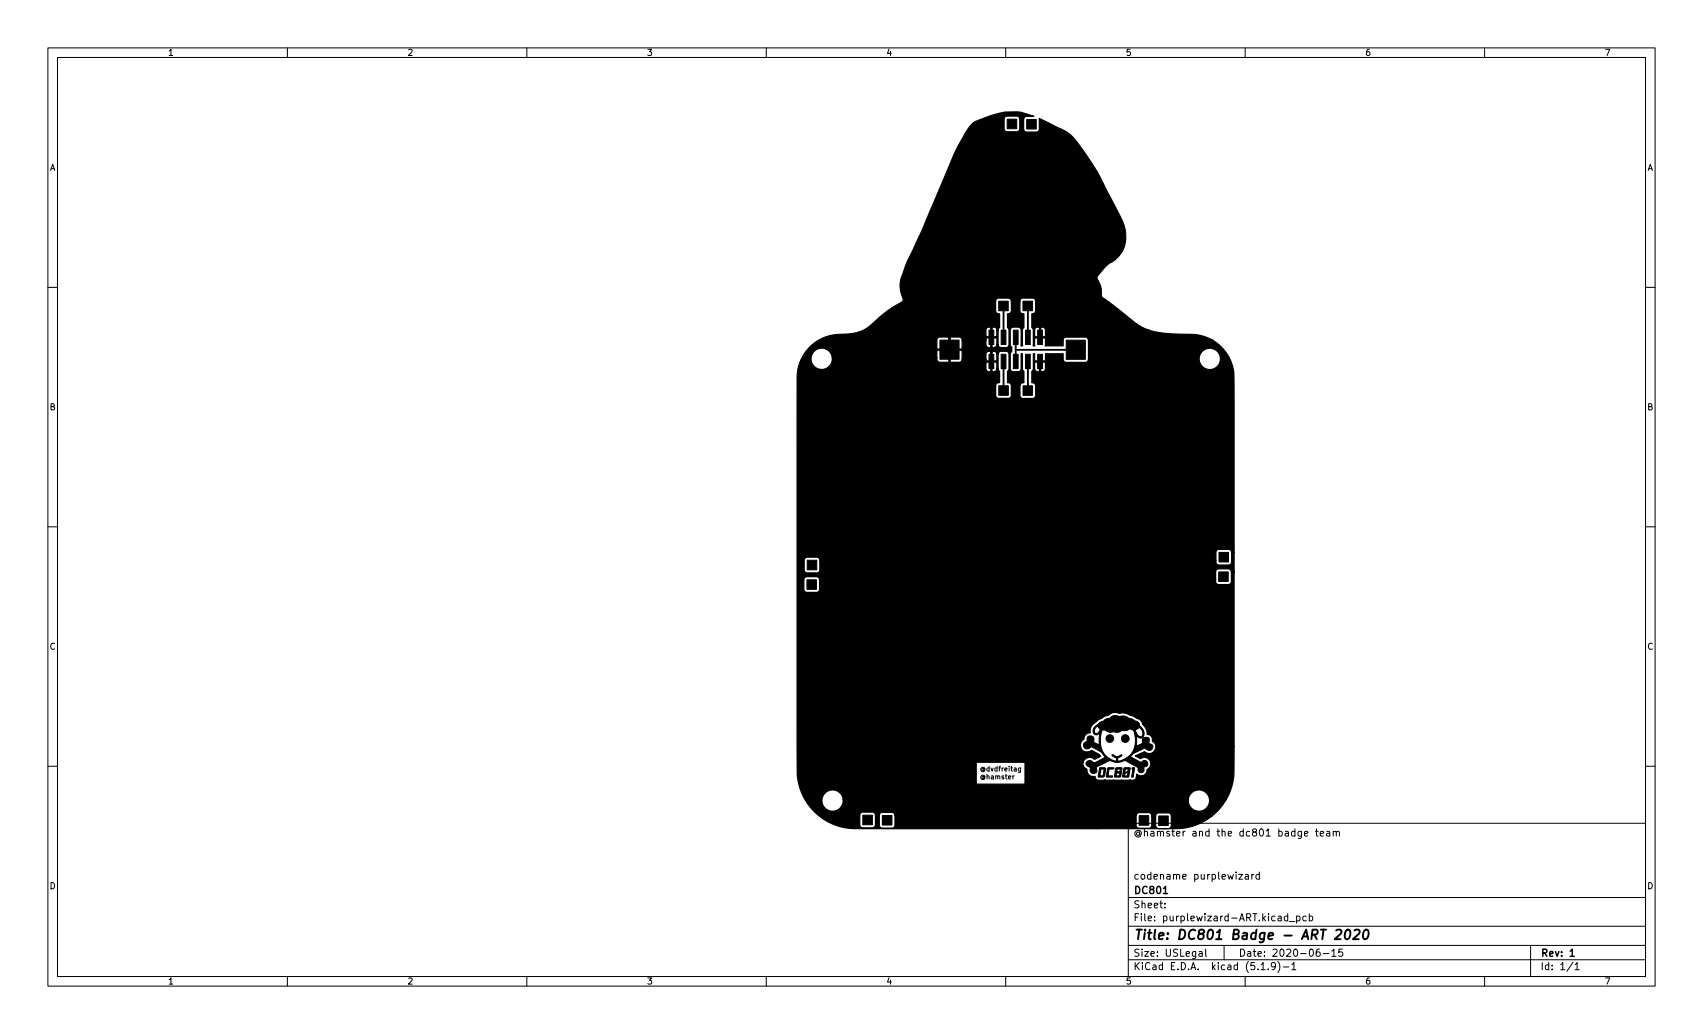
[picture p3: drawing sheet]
<svg xmlns="http://www.w3.org/2000/svg" width="356mm" height="216mm" viewBox="0 0 356 216" stroke-linecap="round" stroke-linejoin="round" font-family="sans-serif">
<g fill="none" stroke="#000" stroke-width=".21">
<path d="M10 10h335.6v195.9h-335.6zM12 12h331.6v191.9h-331.6zM60 10v2M110 10v2M160 10v2M210 10v2M260 10v2M310 10v2M10 60h2M343.6 60h2M10 110h2M343.6 110h2"/>
<path d="M10 160h2M343.6 160h2M235.6 171.9h108v32h-108zM272.4 174.1l.7-.2-.1-.3h-.4l-.2 .2 .1 .7h.5M274.7 173.6h.5M274.9 173.1v1.3l.3 .2M275.7 174.1l.7-.2-.1-.3h-.4l-.2 .2v.7h.6M277 173.6h.6l.1 1M277.7 173.9l-.5 .1-.2 .2 .2 .4 .5-.1M278.4 173.7l.2-.1h.4v1M278.4 173.6v1M279 173.8l.2-.2h.4l.1 1"/>
<path d="M235.6 197.4h108M235.6 193.4h108M235.6 187.4h108M243.2 189.4v.2M243.2 188.7v.1M250.4 198.7h.6v1M251 199l-.5 .1-.2 .2 .2 .4 .5-.1M251.7 198.2v1.3l.3 .2M255.6 197.4v3M258.7 182.6h.8l-.8 1h.8M260 182.6h.6l.1 1M260.7 182.9l-.5 .1-.2 .2 .2 .4 .5-.1"/>
<path d="M261.4 182.6v1M261.8 182.6l-.4 .3M263 182.6h-.5l-.3 .3 .2 .6h.6M263 182.1v1.5M268.9 191.4l-.4-.1-.3 .3 .1 .6h.6M268.9 190.8v1.5M269.2 192.4h1.2M270.7 191.4l.5-.1 .3 .3-.2 .6h-.6M270.7 191.3v1.5M272.7 191.4l-.4-.1-.3 .3 .2 .6h.5M273.4 191.4l.4-.1 .3 .3-.1 .6h-.6M273.4 190.8v1.5"/>
<path d="M275.5 198.2h-.4a1.01 1.01 0 0 0 0 1.5l.5-.2 .1-.5-.3-.3h-.3l-.3 .3M276.3 199.1h1.2M278.1 198.6l.4-.4v1.5M278.1 199.7h.9M280.3 198.2h-.7l-.1 .7 .2-.2 .5 .1 .2 .2-.1 .5-.2 .2-.6-.2M319.6 197.4v6.5M60 203.9v2M110 203.9v2M160 203.9v2M210 203.9v2M235.6 200.4h108M260 203.9v2"/>
<path d="M263.3 201.4l.4-.4v1.5M263.3 202.5h.9M264.8 202.3v.2M266.3 201.6l-.3 .3-.4-.1-.1-.2 .1-.6h.4l.2 .1a.99 .99 0 0 1-.3 1.4h-.3M266.8 200.8a1.72 1.72 0 0 1 0 2.2M268 201.9h1.1M269.7 201.4l.5-.4v1.5M269.7 202.5h.9M310 203.9v2M328.5 200.9l-1.3 1.9M328.9 201.4l.4-.4v1.5M328.9 202.5h.8"/>
</g>
<path d="M242.9 186.6h.9M327.9 198.6l.4-.4v1.5M327.9 199.7h.8" fill="none" stroke="#000" stroke-width=".3"/>
<path d="M279 194.3l.3-.2h.5l.3 .2v.4l-.1 .3-1.3 1.1h1.2M281.1 194.3l.5-.2a1.19 1.19 0 0 1-.4 2l-.3-.2a1.69 1.69 0 0 1 .2-1.6zM282.8 194.3l.3-.2h.5l.3 .2v.4l-.1 .3-1.3 1.1h1.2M284.9 194.3l.5-.2a1.19 1.19 0 0 1-.4 2l-.3-.2a1.69 1.69 0 0 1 .2-1.6z" fill="none" stroke="#000" stroke-width=".4"/>
<g fill="#000" stroke="#000" stroke-width=".21">
<path d="M210.3 24.9h2v2h-2zM214.4 24.9h2v2h-2zM196.3 71h4v4h-4zM206.5 68.9h1v3h-1zM206.5 74h1v3h-1zM209 68.9h1v3h-1zM209 74h1v3h-1zM208.5 62.9h2v2h-2zM211.6 68.9h1v3h-1zM211.6 74h1v3h-1zM214.1 68.9h1v3h-1zM214.1 74h1v3h-1z"/>
<path d="M213.6 62.9h2v2h-2zM216.7 68.9h1v3h-1zM216.7 74h1v3h-1zM222.6 71h4v4h-4zM208.5 80.5h2v2h-2zM213.6 80.6h2v2h-2zM168.6 117h2v2h-2zM254.5 115.3h2v2h-2zM168.5 121.1h2v2h-2zM254.5 119.4h2v2h-2zM228.7 151.7l1.1-.9 .6-.2a2 2 0 0 1 1.4-.7 1.38 1.38 0 0 1 1.9-.3 2.68 2.68 0 0 1 2.2 .4l1.3 .6a1.1 1.1 0 0 1 .8 1l.2 .2a1.45 1.45 0 0 1 .2 2.3 1.21 1.21 0 0 1-1.1-.6l-.1 2.3 .3-.1a1.02 1.02 0 0 0 1-.8 .77 .77 0 0 1 .9-1 .77 .77 0 0 1 .5 1.3l-.1 .1a.76 .76 0 0 1 .9 .6 .76 .76 0 0 1-.6 .9 .76 .76 0 0 1-.9-.6h-.1l-1.2 .6a2.5 2.5 0 0 0-1.8 1.2l.9 .5a1.54 1.54 0 0 0 1.4 .6 .7 .7 0 0 1 1.2 .2 .7 .7 0 0 1-.8 .9 .69 .69 0 0 1-.2 1 .69 .69 0 0 1-1-.4l.1-.5-2.9-1.5a3.4 3.4 0 0 1-3.1 0l-1.5 .7a1.89 1.89 0 0 0-1.3 .9 .74 .74 0 0 1-.2 .9 .74 .74 0 0 1-.9 0 .74 .74 0 0 1-.1-1 1.08 1.08 0 0 1-.9-1.1 .98 .98 0 0 1 1.7 .1l2.3-1.2a5.4 5.4 0 0 0-2.8-2.1l-.2-.1a.84 .84 0 0 1-1.4 .2 .84 .84 0 0 1 .6-1.3 .78 .78 0 0 1 .8-1.1 .78 .78 0 0 1 .6 1.2l1.1 .6v-.7h.3v.2a3.9 3.9 0 0 0 3.3 3.9v-.2a.72 .72 0 0 0-.7-.8l-.2-.2 .1-.2a1.44 1.44 0 0 0 1.9 .1l-.1 .3-.7 .3v.7a4.2 4.2 0 0 0 3.5-5.5l-.2-1h-.2h.5l.1 .1a1.33 1.33 0 0 0 1.3 1.3 1.39 1.39 0 0 0-.6-1.9l-.6 .4-.7 .1a.87 .87 0 0 0-1.2 .1l-1.2 .1a1.86 1.86 0 0 1-1.7 .2 2.78 2.78 0 0 1-1.8-.4 .41 .41 0 0 0-.5 0 .41 .41 0 0 0-.1 .5l-.2 1.9h-.3l.2-1.8a.74 .74 0 0 1-.8 .4 .74 .74 0 0 1-.6-.7l.2 .1a.5 .5 0 0 0 .5 .4 .5 .5 0 0 0 .5-.5l.3-.4-.4-.3-.1-.4a1.3 1.3 0 0 0-.8 1.1h-.2v-.3zM180.2 170.2h2v2h-2z"/>
<path d="M184.2 170.3h2v2h-2zM229.6 160.3h1.1l.2 .2-.3 1.5-.2 .3h-1.1v-.3l1-.1 .2-1.2-.6-.1-.2 1.4h-.4zM231.3 160.4l1.3-.1-.1 .3h-.9l-.2 1.4h.7a.16 .16 0 0 1 .2 .2 .16 .16 0 0 1-.3 .1h-.6a.29 .29 0 0 1-.4-.1 .29 .29 0 0 1 .1-.4zM233 160.4l1.2-.1 .1 .1-.3 1.8h-1.3v-.2h.6a.4 .4 0 0 0 .4-.1 .4 .4 0 0 0 .1-.5h-.7v.6h-.4l.2-.9h.9l.1-.3v-.2h-.6l-.1 .5h-.3zM234.7 160.4l1.2-.1 .1 .1-.3 1.8h-1.3v-.2h.5a.54 .54 0 0 0 .6-.2 .54 .54 0 0 0 0-.6h-.1a.87 .87 0 0 0-.6 .8h-.4l.1-.6h.5a.89 .89 0 0 0 .6-.8h-.6l-.1 .8h-.4zM236.4 160.3a.3 .3 0 0 1 .4 0 .3 .3 0 0 1 .1 .4l-.3 1.4a.17 .17 0 0 1-.1 .2 .17 .17 0 0 1-.2-.2l.3-1.5h-.2zM237.9 170.3h2v2h-2zM241.9 170.4h2v2h-2z"/>
<circle cx="207" cy="76.5" r=".4"/>
<circle cx="217.2" cy="76.5" r=".4"/>
<circle cx="231.7" cy="154.2" r=".8"/>
<circle cx="235" cy="154.2" r=".8"/>
</g>
<path d="M199.3 72.9v.1M209.5 75.5l.1 6M209.6 63.9l-.1 6.5M212.1 70.4v5.1M214.6 63.9v6.5M214.6 75.5v6M214.6 63.9h.1M224.4 72.9l-.1 .1h-12.2M214.6 81.5h.1" fill="none" stroke="#000" stroke-width=".38"/>
<path d="M203 25.8l.7-.4 2-.8a13.2 13.2 0 0 1 6.2-1.2l1.3 .1 2.7 .8h-1.5a.63 .63 0 0 0-.6 .6h-.9l-.1-.4-.4-.2-2.1-.1a.64 .64 0 0 0-.6 .7v2l.2 .4 .4 .2h2a.64 .64 0 0 0 .6-.6v-2h.9l-.1 2a.64 .64 0 0 0 .7 .7h2l.4-.2 .2-.5v-2.2l4.2 2.1a9.7 9.7 0 0 1 4.8 4.4l.6 .8a66.2 66.2 0 0 1 4.7 8.3l2.2 4.2a8.3 8.3 0 0 1 .9 7.9 6.7 6.7 0 0 1-2.7 2.5l-1 .9-1.5 1.8-.1 .4 .1 .3a4.8 4.8 0 0 1 .8 3.2l.2 .6 6.7 5.2 1.5 1 1.5 .6h-21.6a.61 .61 0 0 0-.3-.5 .61 .61 0 0 0-.7 .1l-.4-.2a.68 .68 0 0 0-.9 .6v1.3l.2 .1h.8v-1.8h.3v1.8h.8l.2-.1v-1.3h21.6l3.1 .7 5 .2a9.9 9.9 0 0 1 5.2 1.2h-25.9l-.1-.3-.4-.3h-4.2a.64 .64 0 0 0-.6 .6v1.2h-3.8l.1-1.5-.2-.1h-1.9l-.2 .1 .1 1.5h-.4l.1-3.3-.3-.5v-2.9h.1a.64 .64 0 0 0 .6-.6v-2l-.1-.5-.5-.2h-2a.64 .64 0 0 0-.6 .7h-1.8l-.2-.5-.3-.1h-2.2a.64 .64 0 0 0-.6 .6v2.1a.68 .68 0 0 0 .8 .5v2.9l-.3 .5h-.3a.61 .61 0 0 0-.3-.5 .61 .61 0 0 0-.7 .1l-.4-.2a.68 .68 0 0 0-.8 .6v1.3l.1 .1h.9v-1.8h.2v1.8h.9l.1-.1v-1.3h.3v3h-.3v-1.2l-.1-.1h-2l-.1 .4h-5a.64 .64 0 0 0-.6-.6h-1.8l-.1 .1-.4-.1h-2l-.4 .5v1.8l.2 .2h2.3v-2.4h.3v2.4h2.3l.2-.2v-1.7h5v.9a.61 .61 0 0 0 .3 .6 .61 .61 0 0 0 .7-.1v-1.8h.2v1.8l.2 .2a.68 .68 0 0 0 .8-.7h.3l.1 .4 .3 .2 1.2 .1a.64 .64 0 0 0 .7-.7v-3l-.3-.5v-2.9a.67 .67 0 0 0 .8-.6v-2h1.8v2.1a.68 .68 0 0 0 .8 .5v2.9l-.3 .5 .1 3.3h-.4v-3.3a.64 .64 0 0 0-.6-.6l-1.3 .1-.2 .2-.1 .3v3l.3 .6v.9l-.3 .6v3.1l.3 .5h1.3a.64 .64 0 0 0 .6-.6v-3.1h.3v3.1l.3 .5v2.4a.67 .67 0 0 0-.8 .6h-1.8v-.1a.67 .67 0 0 0-.8-.5v-2.4l.3-.5v-3a.64 .64 0 0 0-.7-.7l-1.2 .1-.3 .2-.1 .4h-.3a.61 .61 0 0 0-.3-.6 .61 .61 0 0 0-.7 .1l-.4-.2a.68 .68 0 0 0-.8 .7v1h-5v-1.7l-.2-.2h-4.9l-.2 .2v1.4h-21.8a2.23 2.23 0 0 0-3.4-1.7 2.23 2.23 0 0 0 0 3.8 2.23 2.23 0 0 0 3.4-1.7v-.4h21.8a.72 .72 0 0 0 .7 .9h1.7l.1-.1v-2.4h.3v2.4l.1 .1h1.9l.4-.2 .1-.4h5l.1 .4h.9v-1.9h.2v1.9h.9l.1-.2v-1.2h.3v3h-.3v-1.2l-.1-.2h-2l-.1 .2v1.3a.61 .61 0 0 0 1 .4v-1.9h.2v1.9l.2 .1a.68 .68 0 0 0 .8-.6h.3l.3 .5v2.4a.67 .67 0 0 0-.8 .6v2l.2 .5 .4 .2h2a.64 .64 0 0 0 .7-.7v-2h1.8v2.1a.64 .64 0 0 0 .6 .6h2l.5-.2 .2-.4v-2a.66 .66 0 0 0-.8-.7v-2.4l.3-.5v-3.1h.2v1.3l.2 .2h1.9l.2-.2v-1.3h3.7v1.3l.4 .4 4.2 .1a.64 .64 0 0 0 .7-.7v-4h25.9a9.1 9.1 0 0 1 3.5 3.7h-1.9l-.1-.4a2.23 2.23 0 0 0-3.6-1 2.23 2.23 0 0 0 .6 3.7h-33.4v-1.2l-.2-.2h-1.9l-.2 .2v1.2a.61 .61 0 0 0 .4 .5 .61 .61 0 0 0 .6 0v-1.9h.3v1.9l.2 .1a.68 .68 0 0 0 .8-.6l33.7 .1a2.23 2.23 0 0 0 2.8-2.4h1.9l.6 1.6 .3 1.5 .1 37.5h-.5l-.2-.4-.3-.2h-2.2a.64 .64 0 0 0-.6 .6v1.7h-82.7a.64 .64 0 0 0-.6-.7h-2l-.5 .2-.2 .5v2a.64 .64 0 0 0 .7 .6h2l.4-.2 .2-.4v-2h82.7v.3a.64 .64 0 0 0 .6 .7h2l.5-.2 .2-.5v-2h.5v4.1h-.6l-.1-.3-.4-.3h-2.1a.64 .64 0 0 0-.7 .6v1.7h-82.7a.64 .64 0 0 0-.6-.7h-2l-.5 .2-.1 .5v2a.64 .64 0 0 0 .6 .6h2l.4-.2 .2-.4v-2h82.7v.3a.64 .64 0 0 0 .7 .7l2.3-.1 .3-.5v-2.1h.6v36.5h-16.3l-.2-.6-.6-.5-.1-.9-.4-.4-.6-.2-.2-1.1-1.3-1.9-3-1.4-2.5-.1-3 1.4-1.3 1-.5 .8v1l-.6 .1-.4 .3-.3 .4-.1 .6-.4 .3-.2 .5v.9l.5 .7 .9 .2 .8-.3 1.7 .8 .2 .4-.2 .2-1.1 .5-.6-.4h-.8l-.6 .4-.4 .6h-22.3v4.5h10.2v-4.5h12.1l.1 .7 .8 .7v.6l.3 .5 .6 .4h.8l.1 .5 .3 .2 7.6 .1 .5-.3 .2-1 .8 .4 .9-.3 .3-.4 .1-.6 .7-.7 .1-.7-.3-.6-.6-.5h-.6a1.04 1.04 0 0 1-1.5-.2l-.2-.2 1.9-.9 .7 .4 .9-.1 .6-.6 .2-.7h16.3l-.2 6.7a12 12 0 0 1-1.5 4.3h-3.4l-.1-.4a2.23 2.23 0 0 0-2.4-1.6 2.23 2.23 0 0 0-2 2h-72l-.1-.4a2.23 2.23 0 0 0-3.7-1 2.23 2.23 0 0 0 .8 3.7 2.23 2.23 0 0 0 3-2.3h72v.5a2.23 2.23 0 0 0 2.5 2 2.23 2.23 0 0 0 2-2.5h3.4l-1.5 2.1-1.4 1.4h-8.5a.64 .64 0 0 0-.7-.7h-2.1l-.3 .2-.2 .4h-.8a.64 .64 0 0 0-.6-.6h-2.2l-.3 .2-.2 .4h-50.3a.64 .64 0 0 0-.7-.7h-2.1l-.3 .2-.2 .4h-.8a.64 .64 0 0 0-.6-.6h-2l-.5 .2-.2 .4v2a.64 .64 0 0 0 .7 .6l2.3-.1 .3-.4v-2.1h.8v2.1l.2 .4 .4 .2h2a.64 .64 0 0 0 .7-.6v-2h50.3v2a.64 .64 0 0 0 .7 .6l2.3-.1 .3-.4v-2.1h.8v2.1l.2 .4 .4 .2h2a.64 .64 0 0 0 .7-.6v-2h8.5a14.5 14.5 0 0 1-9.8 2.6h-64.7a12.2 12.2 0 0 1-12-10.5l-.2-81.9a9.5 9.5 0 0 1 6.5-10.4l1.5-.3 4-.3 2-.7 1.1-.7 3.8-3.3 3.1-1.9 .2-.3-.1-.4a5.8 5.8 0 0 1-.1-4.9l1.1-2.8 3.1-6.6 6.9-16.3 2.3-4.3z" fill="#000" stroke="#000" stroke-width=".25"/>
<text font-size="2.8" x="236.6" y="196.2">Title: DC801 Badge - ART 2020</text>
<g font-size="2.1">
<text x="236.6" y="174.6">@hamster and the dc801 badge team</text>
<text x="236.6" y="183.6">codename purplewizard</text>
<text x="236.6" y="189.7">Sheet:</text>
<text x="236.6" y="186.7">DC801</text>
<text x="236.6" y="192.4">File: purplewizard-ART.kicad_pcb</text>
<text x="236.6" y="202.5">KiCad E.D.A. kicad (5.1.9)-1</text>
<text x="236.6" y="199.7">Size: USLegal</text>
<text x="258.6" y="199.7">Date: 2020-06-15</text>
<text x="321.6" y="199.7">Rev: 1</text>
<text x="321.6" y="202.5">Id: 1/1</text>
</g>
<g font-size="1.8">
<text x="35" y="11.6">1</text>
<text x="85" y="11.6">2</text>
<text x="135" y="11.6">3</text>
<text x="185" y="11.6">4</text>
<text x="235" y="11.6">5</text>
<text x="285" y="11.6">6</text>
<text x="335" y="11.6">7</text>
<text x="10.3" y="35.6">A</text>
<text x="343.9" y="35.6">A</text>
<text x="10.3" y="85.7">B</text>
<text x="343.9" y="85.7">B</text>
<text x="10.3" y="135.6">C</text>
<text x="343.9" y="135.6">C</text>
<text x="10.3" y="185.7">D</text>
<text x="343.9" y="185.7">D</text>
<text x="35" y="205.6">1</text>
<text x="85" y="205.6">2</text>
<text x="135" y="205.6">3</text>
<text x="185" y="205.6">4</text>
<text x="235" y="205.6">5</text>
<text x="285" y="205.6">6</text>
<text x="335" y="205.6">7</text>
</g>
<g font-size="1.4">
<text x="204.5" y="161.1">@dvdfreitag</text>
<text x="204.5" y="162.7">@hamster</text>
</g>
</svg>
